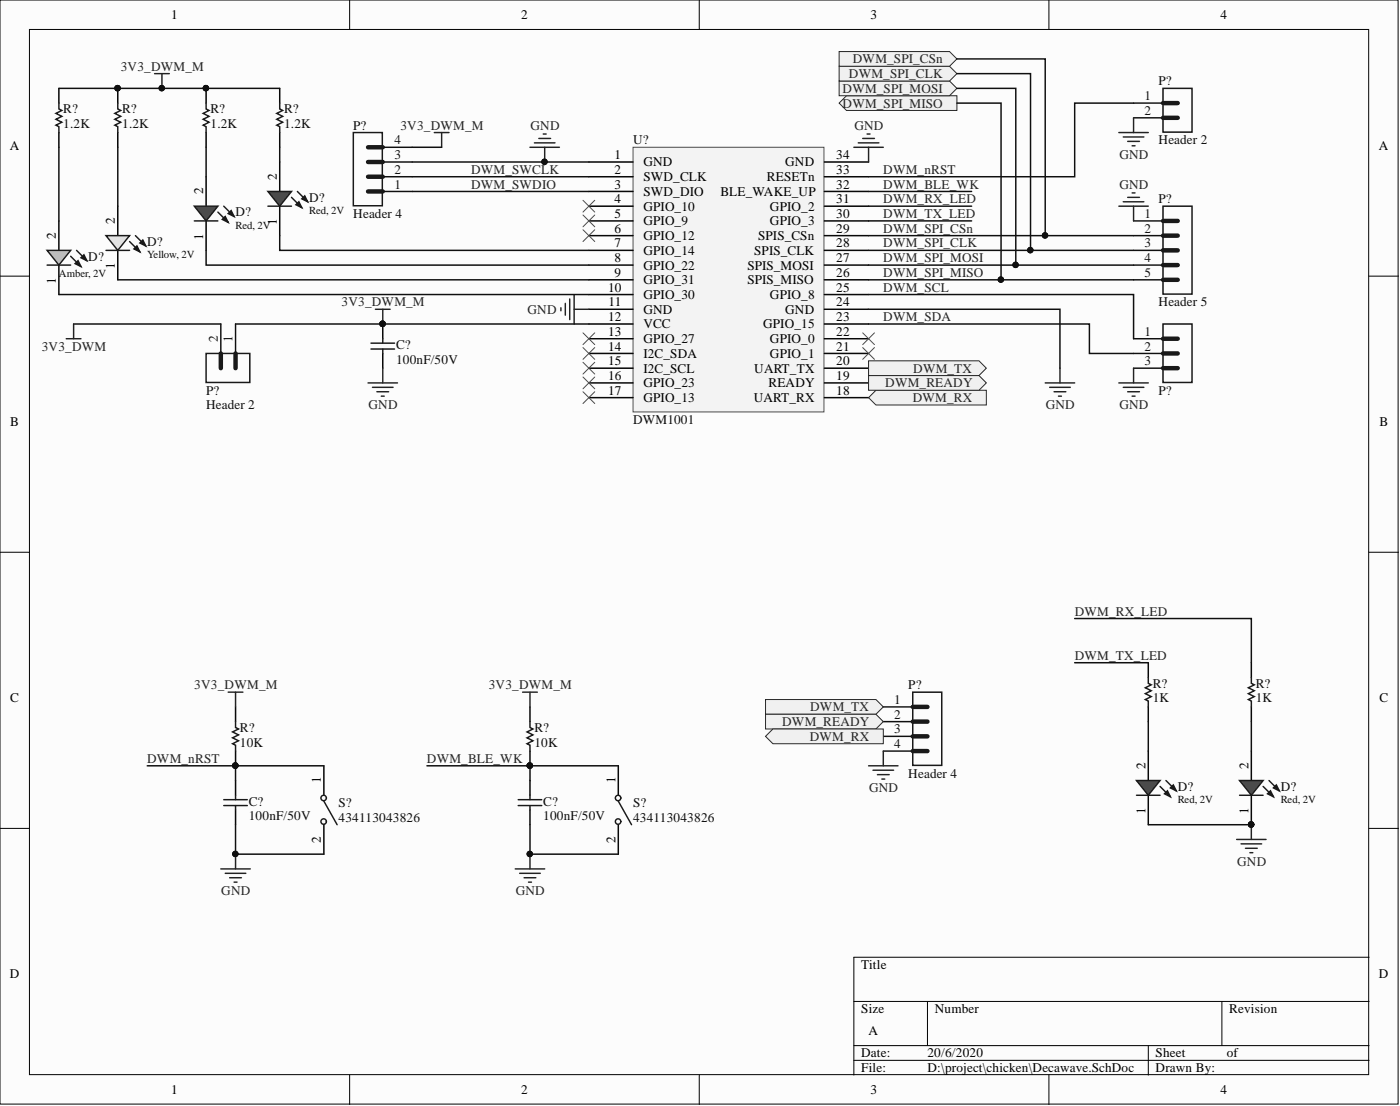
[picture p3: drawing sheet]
<svg xmlns="http://www.w3.org/2000/svg" width="241mm" height="190mm" viewBox="0 0 241 190" stroke-linecap="round" stroke-linejoin="round" font-family="sans-serif">
<g fill="#fcfcfc" stroke="#000" stroke-width=".17">
<path d="M0 0h241v190.2h-241z"/>
<path d="M5.1 5.1h230.8v180h-230.8z"/>
</g>
<g fill="none" stroke="#000" stroke-width=".17">
<path d="M60.3 0v5.1M120.5 0v5.1M180.8 0v5.1M0 47.6h5.1M236 47.6h5.1M0 95.1h5.1M236 95.1h5.1M0 142.7h5.1M236 142.7h5.1M147.2 172.5h88.8M159.9 172.5v7.6M210.6 172.5v7.6"/>
<path d="M236 164.9h-88.8v20.3M60.3 185.2v5M120.5 185.2v5M147.2 180.1h88.8M147.2 182.6h88.8M180.8 185.2v5M197.9 180.1v5.1"/>
</g>
<path d="M109.1 25.4h32.9v45.6h-32.9z" fill="#f3f3f3" stroke="#4c4c4c" stroke-width=".17"/>
<g fill="none" stroke="#000" stroke-width=".25">
<path d="M101.5 27.9h7.6M101.5 30.4h7.6M101.5 33h7.6M101.5 35.5h7.6M101.5 38.1h7.6M142.1 27.9h7.6M142.1 30.4h7.6M142.1 33h7.6M142.1 35.5h7.6M142.1 38.1h7.6M101.5 40.6h7.6M101.5 43.1h7.6"/>
<path d="M101.5 45.7h7.6M101.5 48.2h7.6M101.5 50.7h7.6M101.5 53.3h7.6M101.5 55.8h7.6M101.5 58.3h7.6M142.1 40.6h7.6M142.1 43.1h7.6M142.1 45.7h7.6M142.1 48.2h7.6M142.1 50.7h7.6M142.1 53.3h7.6"/>
<path d="M142.1 55.8h7.6M142.1 58.3h7.6M101.5 60.9h7.6M101.5 63.4h7.6M101.5 66h7.6M101.5 68.5h7.6M142.1 60.9h7.6M142.1 63.4h7.6M142.1 66h7.6M142.1 68.5h7.6"/>
</g>
<path d="M60.9 22.8h5v12.6h-5z" fill="#fcfcfc" stroke="#141414" stroke-width=".25"/>
<path d="M66 33h5M66 30.4h5M66 27.9h5M66 25.4h5" fill="none" stroke="#131313" stroke-width=".25"/>
<path d="M63.4 33h2.6M63.4 30.4h2.6M63.4 27.9h2.6M63.4 25.4h2.6" fill="none" stroke="#141414" stroke-width=".76"/>
<path d="M74.9 22.8h2.5M76.1 22.8v2.6M91.3 25.4h5.1M92.1 24.6h3.6M92.9 23.8h2M93.6 23.1h.5M93.9 25.4v2.5" fill="none" stroke="#262626" stroke-width=".25"/>
<circle cx="93.8" cy="27.9" r=".47" fill="#0e0e0e" stroke="#0e0e0e" stroke-width=".17"/>
<path d="M100.5 34.5l2 2M100.5 37l2 2.1M100.5 39.6l2 2M102.5 34.5l-2 2M102.5 37l-2 2.1M102.5 39.6l-2 2" fill="none" stroke="#4c4c4c" stroke-width=".17"/>
<path d="M48.2 27.9v5.1M48.2 35.5v5.1" fill="none" stroke="#000" stroke-width=".25"/>
<path d="M46.2 33h4l-2 2.5z" fill="#4c4c4c"/>
<path d="M46.2 33h4l-2 2.5zM46.2 35.5h4M50.2 34l1.8 1.8M51.3 33l1.7 1.8" fill="none" stroke="#1c1c1c" stroke-width=".25"/>
<path d="M52 34.2l.5-.5 .5 1.1z" fill="#1c1c1c"/>
<path d="M52 34.2l.5-.5 .5 1.1z" fill="none" stroke="#1c1c1c" stroke-width=".25"/>
<path d="M51 35.3l.5-.5 .5 1z" fill="#1c1c1c"/>
<path d="M51 35.3l.5-.5 .5 1z" fill="none" stroke="#1c1c1c" stroke-width=".25"/>
<path d="M35.5 30.4v5.1M35.5 38.1v5" fill="none" stroke="#000" stroke-width=".25"/>
<path d="M33.5 35.5h4.1l-2.1 2.6z" fill="#4c4c4c"/>
<path d="M33.5 35.5h4.1l-2.1 2.6zM33.5 38.1h4.1M37.6 36.5l1.7 1.8M38.6 35.5l1.7 1.8" fill="none" stroke="#1c1c1c" stroke-width=".25"/>
<path d="M39.3 36.8l.5-.5 .5 1z" fill="#1c1c1c"/>
<path d="M39.3 36.8l.5-.5 .5 1z" fill="none" stroke="#1c1c1c" stroke-width=".25"/>
<path d="M38.3 37.8l.5-.5 .5 1z" fill="#1c1c1c"/>
<path d="M38.3 37.8l.5-.5 .5 1zM22.3 41.6l1.8 1.8M23.3 40.6l1.8 1.8" fill="none" stroke="#1c1c1c" stroke-width=".25"/>
<path d="M20.3 35.5v5.1" fill="none" stroke="#000" stroke-width=".25"/>
<path d="M24.1 41.9l.5-.6 .5 1.1z" fill="#1c1c1c"/>
<path d="M24.1 41.9l.5-.6 .5 1.1z" fill="none" stroke="#1c1c1c" stroke-width=".25"/>
<path d="M23.1 42.9l.5-.5 .5 1z" fill="#1c1c1c"/>
<path d="M23.1 42.9l.5-.5 .5 1z" fill="none" stroke="#1c1c1c" stroke-width=".25"/>
<path d="M10.1 38.1v5M10.1 45.7v5" fill="none" stroke="#000" stroke-width=".25"/>
<path d="M8.1 43.1h4.1l-2.1 2.6z" fill="#bdbdbd"/>
<path d="M8.1 43.1h4.1l-2.1 2.6zM8.1 45.7h4.1M12.2 44.1l1.8 1.8M13.2 43.1l1.8 1.8" fill="none" stroke="#1c1c1c" stroke-width=".25"/>
<path d="M14 44.4l.5-.5 .5 1z" fill="#1c1c1c"/>
<path d="M14 44.4l.5-.5 .5 1z" fill="none" stroke="#1c1c1c" stroke-width=".25"/>
<path d="M12.9 45.4l.5-.5 .6 1z" fill="#1c1c1c"/>
<path d="M10.1 17.8v1l.6 .2-1.1 .5 1.1 .5-1.1 .5 1.1 .6-1.1 .5 .5 .2v1M20.3 17.8v1l.5 .2-1 .5 1 .5-1 .5 1 .6-1 .5 .5 .2v1M35.5 17.8v1l.5 .2-1 .5 1 .5-1 .5 1 .6-1 .5 .5 .2v1M48.2 17.8v1l.5 .2-1 .5 1 .5-1 .5 1 .6-1 .5 .5 .2v1M12.9 45.4l.5-.5 .6 1z" fill="none" stroke="#1c1c1c" stroke-width=".25"/>
<path d="M10.1 15.2v2.6M48.2 15.2v2.6M10.1 22.8v2.6M20.3 22.8v2.6M35.5 22.8v2.6M48.2 22.8v2.6" fill="none" stroke="#000" stroke-width=".25"/>
<path d="M26.6 12.7h2.6M27.9 12.7v2.5M96.7 53v.5M97.4 52.3v2M98.2 51.5v3.5M99 50.7v5.1M99 53.3h2.5" fill="none" stroke="#262626" stroke-width=".25"/>
<circle cx="27.9" cy="15.2" r=".47" fill="#0e0e0e" stroke="#0e0e0e" stroke-width=".17"/>
<path d="M35.5 60.9h7.6v5h-7.6z" fill="#fcfcfc" stroke="#141414" stroke-width=".25"/>
<path d="M38.1 55.8v5.1M40.6 55.8v5.1" fill="none" stroke="#131313" stroke-width=".25"/>
<path d="M38.1 60.9v2.5M40.6 60.9v2.5" fill="none" stroke="#141414" stroke-width=".76"/>
<path d="M66 60.9v2.5" fill="none" stroke="#000" stroke-width=".25"/>
<path d="M63.9 59.1h4.1M63.9 60.1h4.1M66 60.1v.8" fill="none" stroke="#1c1c1c" stroke-width=".25"/>
<path d="M11.4 58.3h2.6M12.7 55.8v2.5M64.7 53.3h2.5M66 53.3v2.5M63.4 66h5.1M64.2 66.7h3.5M65 67.5h2M65.7 68.2h.5M66 63.4v2.6" fill="none" stroke="#262626" stroke-width=".25"/>
<path d="M100.5 57.3l2 2.1M100.5 59.9l2 2M102.5 57.3l-2 2.1M102.5 59.9l-2 2M100.5 62.4l2 2M100.5 64.9l2 2.1M100.5 67.5l2 2M102.5 62.4l-2 2M102.5 64.9l-2 2.1M102.5 67.5l-2 2" fill="none" stroke="#4c4c4c" stroke-width=".17"/>
<g fill="#f0f0f0" stroke="#262626" stroke-width=".17">
<path d="M149.7 68.5l1.3-1.3h19v2.6h-19z" fill-rule="evenodd"/>
<path d="M149.7 64.7h19l1.3 1.3-1.3 1.2h-19z" fill-rule="evenodd"/>
<path d="M149.7 62.1h19l1.3 1.3-1.3 1.3h-19z" fill-rule="evenodd"/>
</g>
<path d="M148.7 59.9l2 2M148.7 57.3l2 2.1M150.7 59.9l-2 2M150.7 57.3l-2 2.1" fill="none" stroke="#4c4c4c" stroke-width=".17"/>
<path d="M200.5 15.2h5v7.6h-5z" fill="#fcfcfc" stroke="#141414" stroke-width=".25"/>
<path d="M195.4 17.8h5.1M195.4 20.3h5.1" fill="none" stroke="#131313" stroke-width=".25"/>
<path d="M200.5 17.8h2.5M200.5 20.3h2.5" fill="none" stroke="#141414" stroke-width=".76"/>
<path d="M200.5 55.8h5v10.1h-5z" fill="#fcfcfc" stroke="#141414" stroke-width=".25"/>
<path d="M195.4 58.3h5.1M195.4 60.9h5.1M195.4 63.4h5.1" fill="none" stroke="#131313" stroke-width=".25"/>
<path d="M200.5 58.3h2.5M200.5 60.9h2.5M200.5 63.4h2.5" fill="none" stroke="#141414" stroke-width=".76"/>
<path d="M200.5 35.5h5v15.2h-5z" fill="#fcfcfc" stroke="#141414" stroke-width=".25"/>
<path d="M195.4 38.1h5.1M195.4 40.6h5.1M195.4 43.1h5.1M195.4 45.7h5.1M195.4 48.2h5.1" fill="none" stroke="#131313" stroke-width=".25"/>
<path d="M200.5 38.1h2.5M200.5 48.2h2.5M200.5 40.6h2.5M200.5 43.1h2.5M200.5 45.7h2.5" fill="none" stroke="#141414" stroke-width=".76"/>
<g fill="none" stroke="#262626" stroke-width=".25">
<path d="M192.8 35.5h5.1M193.6 34.8h3.6M194.4 34h2M195.1 33.2h.5M195.4 35.5v2.6M180.2 66h5M180.9 66.7h3.6M181.7 67.5h2M182.4 68.2h.5M182.7 63.4v2.6M192.8 66h5.1M193.6 66.7h3.6"/>
<path d="M194.4 67.5h2M195.1 68.2h.5M195.4 63.4v2.6"/>
</g>
<g fill="#f0f0f0" stroke="#262626" stroke-width=".17">
<path d="M144.6 17.8l1.3-1.3h19v2.5h-19z" fill-rule="evenodd"/>
<path d="M144.6 14h19.1l1.2 1.2-1.2 1.3h-19.1z" fill-rule="evenodd"/>
<path d="M144.6 11.4h19.1l1.2 1.3-1.2 1.3h-19.1z" fill-rule="evenodd"/>
<path d="M144.6 8.9h19.1l1.2 1.2-1.2 1.3h-19.1z" fill-rule="evenodd"/>
</g>
<g fill="none" stroke="#262626" stroke-width=".25">
<path d="M147.2 25.4h5M147.9 24.6h3.6M148.7 23.8h2M149.5 23.1h.5M149.7 25.4v2.5M192.8 22.8h5.1M193.6 23.6h3.6M194.4 24.4h2M195.1 25.1h.5M195.4 20.3v2.5M39.3 119.2h2.6M40.6 119.2v2.6"/>
<path d="M90.1 119.2h2.5M91.3 119.2v2.6M38.1 149.7h5M38.8 150.4h3.6M39.6 151.2h2M40.3 151.9h.6M40.6 147.1v2.6M88.8 149.7h5.1M89.6 150.4h3.5M90.3 151.2h2.1M91.1 151.9h.5M91.3 147.1v2.6"/>
</g>
<path d="M40.6 121.8v2.5M40.6 134.4v2.6M40.6 139.5v2.6M55.8 131.9v5.1M91.3 121.8v2.5M91.3 134.4v2.6M91.3 139.5v2.6M106.6 131.9v5.1M197.9 129.4v5M197.9 137v5.1M55.8 142.1v5M106.6 142.1v5" fill="none" stroke="#000" stroke-width=".25"/>
<g fill="none" stroke="#1c1c1c" stroke-width=".25">
<path d="M38.6 137.7h4M38.6 138.8h4M40.6 124.3v1l.5 .3-1 .5 1 .5-1 .5 1 .5-1 .5 .5 .3v1M40.6 137v.7M40.6 138.8v.7M55.8 138l2.3 4.1M89.3 137.7h4.1M89.3 138.8h4.1M91.3 124.3v1l.6 .3-1.1 .5 1.1 .5-1.1 .5 1.1 .5-1.1 .5 .5 .3v1M91.3 137v.7M91.3 138.8v.7M106.6 138l2.3 4.1"/>
<circle cx="55.8" cy="137.4" r=".47"/>
<circle cx="106.5" cy="137.4" r=".47"/>
<circle cx="55.8" cy="141.5" r=".47"/>
<circle cx="106.5" cy="141.5" r=".47"/>
</g>
<g fill="#0e0e0e" stroke="#0e0e0e" stroke-width=".17">
<circle cx="40.6" cy="147.1" r=".47"/>
<circle cx="91.3" cy="147.1" r=".47"/>
</g>
<path d="M195.9 134.4h4l-2 2.6z" fill="#4c4c4c"/>
<path d="M195.9 134.4h4l-2 2.6zM195.9 137h4M199.9 135.5l1.8 1.7M201 134.4l1.7 1.8" fill="none" stroke="#1c1c1c" stroke-width=".25"/>
<path d="M201.7 135.7l.5-.5 .5 1z" fill="#1c1c1c"/>
<path d="M201.7 135.7l.5-.5 .5 1z" fill="none" stroke="#1c1c1c" stroke-width=".25"/>
<path d="M200.7 136.7l.5-.5 .5 1z" fill="#1c1c1c"/>
<path d="M200.7 136.7l.5-.5 .5 1z" fill="none" stroke="#1c1c1c" stroke-width=".25"/>
<path d="M215.7 129.4v5" fill="none" stroke="#000" stroke-width=".25"/>
<path d="M213.6 134.4h4.1l-2 2.6z" fill="#4c4c4c"/>
<path d="M213.6 134.4h4.1l-2 2.6zM217.7 135.5l1.8 1.7M218.7 134.4l1.8 1.8" fill="none" stroke="#1c1c1c" stroke-width=".25"/>
<path d="M219.5 135.7l.5-.5 .5 1z" fill="#1c1c1c"/>
<path d="M219.5 135.7l.5-.5 .5 1z" fill="none" stroke="#1c1c1c" stroke-width=".25"/>
<path d="M218.5 136.7l.5-.5 .5 1z" fill="#1c1c1c"/>
<path d="M197.9 116.7v1l.5 .3-1 .5 1 .5-1 .5 1 .5-1 .5 .5 .2v1.1M215.7 116.7v1l.5 .3-1 .5 1 .5-1 .5 1 .5-1 .5 .5 .2v1.1M218.5 136.7l.5-.5 .5 1z" fill="none" stroke="#1c1c1c" stroke-width=".25"/>
<path d="M213.1 144.6h5.1M213.9 145.3h3.6M214.7 146.1h2M215.4 146.9h.5M215.7 142.1v2.5" fill="none" stroke="#262626" stroke-width=".25"/>
<path d="M197.9 114.1v2.6M215.7 114.1v2.6M197.9 121.8v2.5M215.7 121.8v2.5" fill="none" stroke="#000" stroke-width=".25"/>
<path d="M157.3 119.2h5v12.6h-5z" fill="#fcfcfc" stroke="#141414" stroke-width=".25"/>
<path d="M152.2 121.8h5.1M152.2 124.3h5.1M152.2 126.8h5.1M152.2 129.4h5.1" fill="none" stroke="#131313" stroke-width=".25"/>
<path d="M157.3 121.8h2.6M157.3 124.3h2.6M157.3 126.8h2.6M157.3 129.4h2.6" fill="none" stroke="#141414" stroke-width=".76"/>
<g fill="#f0f0f0" stroke="#262626" stroke-width=".17">
<path d="M131.9 120.5h19.1l1.2 1.3-1.2 1.2h-19.1z" fill-rule="evenodd"/>
<path d="M131.9 123h19.1l1.2 1.3-1.2 1.3h-19.1z" fill-rule="evenodd"/>
<path d="M131.9 126.8l1.3-1.2h19v2.5h-19z" fill-rule="evenodd"/>
</g>
<path d="M149.7 131.9h5.1M150.5 132.7h3.5M151.2 133.4h2.1M152 134.2h.5M152.2 129.4v2.5" fill="none" stroke="#262626" stroke-width=".25"/>
<g fill="none" stroke="#0e0e0e" stroke-width=".25">
<path d="M10.1 15.2h38.1M164.9 17.8h7.6v30.4M164.9 15.2h10.2v30.5M164.9 12.7h12.7v30.4M164.9 10.1h15.3v30.5M195.4 17.8h-10.2v12.6h-35.5M10.1 25.4v12.7M20.3 25.4v10.1M35.5 25.4v5M48.2 25.4v2.5M71 27.9h30.5M71 30.4h30.5"/>
<path d="M71 33h30.5M71 25.4h5.1M149.7 33h17.8M149.7 38.1h17.8M149.7 35.5h17.8M10.1 50.7h91.4M12.7 55.8h25.4M20.3 48.2h81.2M35.5 43.1v2.6h66M40.6 55.8h60.9M48.2 40.6v2.5h53.3M149.7 55.8h38.1v5.1h7.6"/>
<path d="M149.7 53.3h33v10.1M149.7 50.7h45.7v7.6M149.7 48.2h45.7M149.7 45.7h45.7M149.7 43.1h45.7M149.7 40.6h45.7M185.2 106.5h30.5v7.6M185.2 114.1h12.7M25.4 131.9h15.2M55.8 131.9h-15.2v2.5M73.6 131.9h17.7M106.6 131.9h-15.3v2.5"/>
<path d="M197.9 124.3v5.1M215.7 124.3v5.1M40.6 142.1v5h15.2M91.3 142.1v5h15.3M197.9 142.1h17.8"/>
</g>
<g fill="#0e0e0e" stroke="#0e0e0e" stroke-width=".17">
<circle cx="93.8" cy="27.9" r=".47"/>
<circle cx="27.9" cy="15.2" r=".47"/>
<circle cx="172.5" cy="48.2" r=".47"/>
<circle cx="175" cy="45.6" r=".47"/>
<circle cx="177.6" cy="43.1" r=".47"/>
<circle cx="180.1" cy="40.5" r=".47"/>
<circle cx="40.6" cy="147.1" r=".47"/>
<circle cx="91.3" cy="147.1" r=".47"/>
</g>
<text font-size="6.4" fill="#1c1c1c" x="19.4" y="46.7">PID?01</text>
<text font-size="6" fill="#0e0e0e" x="214.8" y="140.7">PID?01</text>
<text font-size="3.9" fill="#0e0e0e" x="65.3" y="57.7">PIC?02</text>
<g font-size="3.5" fill="#0e0e0e">
<text x="19.4" y="16.9">PIR?02</text>
<text x="34.6" y="16.9">PIR?02</text>
<text x="39.9" y="131.2">PIR?02</text>
<text x="90.7" y="131.2">PIR?02</text>
</g>
<g font-size="2.3">
<text x="29.5" y="3.3">1</text>
<text x="89.8" y="3.3">2</text>
<text x="150" y="3.3">3</text>
<text x="210.3" y="3.3">4</text>
<text x="1.7" y="25.8">A</text>
<text x="105.9" y="27.4">1</text>
<text x="105.9" y="29.9">2</text>
<text x="110.9" y="28.7">GND</text>
<text x="135.3" y="28.7">GND</text>
<text x="144.1" y="29.9">33</text>
<text x="144.1" y="27.4">34</text>
<text x="237.7" y="25.8">A</text>
<text x="35" y="33.5" transform="rotate(-90 35 33.5)">2</text>
<text x="47.7" y="30.9" transform="rotate(-90 47.7 30.9)">2</text>
<text x="105.9" y="32.5">3</text>
<text x="105.9" y="35">4</text>
<text x="110.9" y="31.2">SWD_CLK</text>
<text x="110.9" y="33.7">SWD_DIO</text>
<text x="124.2" y="33.7">BLE_WAKE_UP</text>
<text x="132.2" y="31.2">RESETn</text>
<text x="144.1" y="35">31</text>
<text x="144.1" y="32.5">32</text>
<text x="9.6" y="41.1" transform="rotate(-90 9.6 41.1)">2</text>
<text x="19.8" y="38.6" transform="rotate(-90 19.8 38.6)">2</text>
<text x="35" y="41.3" transform="rotate(-90 35 41.3)">1</text>
<text x="47.7" y="38.7" transform="rotate(-90 47.7 38.7)">1</text>
<text x="105.9" y="37.5">5</text>
<text x="105.9" y="40.1">6</text>
<text x="110.9" y="36.3">GPIO_10</text>
<text x="110.9" y="38.8">GPIO_9</text>
<text x="110.9" y="41.3">GPIO_12</text>
<text x="130.7" y="41.3">SPIS_CSn</text>
<text x="132.7" y="38.8">GPIO_3</text>
<text x="132.7" y="36.3">GPIO_2</text>
<text x="144.1" y="40.1">29</text>
<text x="144.1" y="37.5">30</text>
<text x="19.8" y="46.3" transform="rotate(-90 19.8 46.3)">1</text>
<text x="105.9" y="42.6">7</text>
<text x="105.9" y="45.2">8</text>
<text x="105.9" y="47.7">9</text>
<text x="110.9" y="43.9">GPIO_14</text>
<text x="110.9" y="46.4">GPIO_22</text>
<text x="128.8" y="46.4">SPIS_MOSI</text>
<text x="130" y="43.9">SPIS_CLK</text>
<text x="144.1" y="47.7">26</text>
<text x="144.1" y="45.2">27</text>
<text x="144.1" y="42.6">28</text>
<text x="9.6" y="48.9" transform="rotate(-90 9.6 48.9)">1</text>
<text x="104.8" y="50.2">10</text>
<text x="104.9" y="52.8">11</text>
<text x="110.9" y="49">GPIO_31</text>
<text x="110.9" y="51.5">GPIO_30</text>
<text x="128.8" y="49">SPIS_MISO</text>
<text x="132.7" y="51.5">GPIO_8</text>
<text x="144.1" y="52.8">24</text>
<text x="144.1" y="50.2">25</text>
<text x="104.8" y="55.3">12</text>
<text x="104.8" y="57.8">13</text>
<text x="110.9" y="54">GND</text>
<text x="110.9" y="56.6">VCC</text>
<text x="110.9" y="59.1">GPIO_27</text>
<text x="131.5" y="56.6">GPIO_15</text>
<text x="132.7" y="59.1">GPIO_0</text>
<text x="135.3" y="54">GND</text>
<text x="144.1" y="57.8">22</text>
<text x="144.1" y="55.3">23</text>
<text x="104.8" y="60.4">14</text>
<text x="104.8" y="62.9">15</text>
<text x="104.8" y="65.4">16</text>
<text x="110.9" y="61.6">I2C_SDA</text>
<text x="110.9" y="64.2">I2C_SCL</text>
<text x="130" y="64.2">UART_TX</text>
<text x="132.7" y="61.6">GPIO_1</text>
<text x="144.1" y="65.4">19</text>
<text x="144.1" y="62.9">20</text>
<text x="144.1" y="60.4">21</text>
<text x="104.8" y="68">17</text>
<text x="110.9" y="66.7">GPIO_23</text>
<text x="110.9" y="69.3">GPIO_13</text>
<text x="129.9" y="69.3">UART_RX</text>
<text x="132.5" y="66.7">READY</text>
<text x="144.1" y="68">18</text>
<text x="1.8" y="73.4">B</text>
<text x="237.8" y="73.4">B</text>
<text x="1.8" y="120.9">C</text>
<text x="237.8" y="120.9">C</text>
<text x="55.3" y="134.9" transform="rotate(-90 55.3 134.9)">1</text>
<text x="106.1" y="134.9" transform="rotate(-90 106.1 134.9)">1</text>
<text x="197.4" y="132.4" transform="rotate(-90 197.4 132.4)">2</text>
<text x="215.2" y="132.4" transform="rotate(-90 215.2 132.4)">2</text>
<text x="197.4" y="140.2" transform="rotate(-90 197.4 140.2)">1</text>
<text x="215.2" y="140.2" transform="rotate(-90 215.2 140.2)">1</text>
<text x="55.3" y="145.3" transform="rotate(-90 55.3 145.3)">2</text>
<text x="106.1" y="145.3" transform="rotate(-90 106.1 145.3)">2</text>
<text x="148.4" y="166.9">Title</text>
<text x="1.7" y="168.5">D</text>
<text x="237.7" y="168.5">D</text>
<text x="148.4" y="174.5">Size</text>
<text x="149.7" y="178.3">A</text>
<text x="161.1" y="174.5">Number</text>
<text x="211.9" y="174.5">Revision</text>
<text x="148.4" y="182.1">Date:</text>
<text x="148.4" y="184.7">File:</text>
<text x="159.9" y="182.1">20/6/2020</text>
<text x="159.9" y="184.7">D:\project\chicken\Decawave.SchDoc</text>
<text x="199.2" y="182.1">Sheet</text>
<text x="199.2" y="184.7">Drawn By:</text>
<text x="211.4" y="182.1">of</text>
<text x="29.5" y="188.5">1</text>
<text x="89.8" y="188.5">2</text>
<text x="150" y="188.5">3</text>
<text x="210.3" y="188.5">4</text>
</g>
<g font-size="2.3" fill="#262626">
<text x="147" y="10.9">DWM_SPI_CSn</text>
<text x="20.8" y="12.2">3V3_DWM_M</text>
<text x="145.2" y="16">DWM_SPI_MOSI</text>
<text x="146.3" y="13.4">DWM_SPI_CLK</text>
<text x="69" y="22.3">3V3_DWM_M</text>
<text x="91.4" y="22.3">GND</text>
<text x="145.2" y="18.5">DWM_SPI_MISO</text>
<text x="147.3" y="22.3">GND</text>
<text x="81.2" y="29.9">DWM_SWCLK</text>
<text x="152.2" y="29.9">DWM_nRST</text>
<text x="192.9" y="27.4">GND</text>
<text x="81.2" y="32.5">DWM_SWDIO</text>
<text x="152.2" y="35">DWM_RX_LED</text>
<text x="152.2" y="32.5">DWM_BLE_WK</text>
<text x="192.9" y="32.5">GND</text>
<text x="152.2" y="40.1">DWM_SPI_CSn</text>
<text x="152.2" y="37.5">DWM_TX_LED</text>
<text x="152.2" y="47.7">DWM_SPI_MISO</text>
<text x="152.2" y="45.2">DWM_SPI_MOSI</text>
<text x="152.2" y="42.6">DWM_SPI_CLK</text>
<text x="58.9" y="52.8">3V3_DWM_M</text>
<text x="152.2" y="50.2">DWM_SCL</text>
<text x="90.9" y="54">GND</text>
<text x="152.2" y="55.3">DWM_SDA</text>
<text x="7.2" y="60.4">3V3_DWM</text>
<text x="157.4" y="64.2">DWM_TX</text>
<text x="63.5" y="70.5">GND</text>
<text x="152.6" y="66.7">DWM_READY</text>
<text x="157.3" y="69.3">DWM_RX</text>
<text x="180.2" y="70.5">GND</text>
<text x="192.9" y="70.5">GND</text>
<text x="185.2" y="106">DWM_RX_LED</text>
<text x="185.2" y="113.6">DWM_TX_LED</text>
<text x="33.5" y="118.7">3V3_DWM_M</text>
<text x="84.2" y="118.7">3V3_DWM_M</text>
<text x="134.8" y="125.1">DWM_READY</text>
<text x="139.6" y="122.5">DWM_TX</text>
<text x="25.4" y="131.4">DWM_nRST</text>
<text x="73.6" y="131.4">DWM_BLE_WK</text>
<text x="139.6" y="127.6">DWM_RX</text>
<text x="149.8" y="136.5">GND</text>
<text x="213.2" y="149.2">GND</text>
<text x="38.1" y="154.2">GND</text>
<text x="88.9" y="154.2">GND</text>
</g>
<g font-size="2.3" fill="#131313">
<text x="197.2" y="17.3">1</text>
<text x="197.2" y="19.8">2</text>
<text x="68" y="29.9">2</text>
<text x="68" y="27.4">3</text>
<text x="68" y="24.9">4</text>
<text x="68" y="32.5">1</text>
<text x="197.2" y="37.5">1</text>
<text x="197.2" y="40.1">2</text>
<text x="197.2" y="42.6">3</text>
<text x="197.2" y="45.2">4</text>
<text x="197.2" y="47.7">5</text>
<text x="37.6" y="58.9" transform="rotate(-90 37.6 58.9)">2</text>
<text x="40.1" y="58.9" transform="rotate(-90 40.1 58.9)">1</text>
<text x="197.2" y="57.8">1</text>
<text x="197.2" y="60.4">2</text>
<text x="197.2" y="62.9">3</text>
<text x="154.1" y="121.3">1</text>
<text x="154.1" y="123.8">2</text>
<text x="154.1" y="126.3">3</text>
<text x="154.1" y="128.9">4</text>
</g>
<g font-size="2.3" fill="#0e0e0e">
<text x="199.7" y="14.7">P?</text>
<text x="10.9" y="22.1">1.2K</text>
<text x="10.9" y="19.5">R?</text>
<text x="21.1" y="22.1">1.2K</text>
<text x="21.1" y="19.5">R?</text>
<text x="36.3" y="22.1">1.2K</text>
<text x="36.3" y="19.5">R?</text>
<text x="49" y="22.1">1.2K</text>
<text x="49" y="19.5">R?</text>
<text x="60.9" y="22.3">P?</text>
<text x="109.1" y="24.9">U?</text>
<text x="199.7" y="24.9">Header 2</text>
<text x="53.3" y="34.8">D?</text>
<text x="199.7" y="35">P?</text>
<text x="40.6" y="37.3">D?</text>
<text x="60.9" y="37.5">Header 4</text>
<text x="15.2" y="44.9">D?</text>
<text x="25.4" y="42.4">D?</text>
<text x="199.7" y="52.8">Header 5</text>
<text x="68.3" y="62.7">100nF/50V</text>
<text x="68.3" y="60.1">C?</text>
<text x="35.5" y="68">P?</text>
<text x="35.5" y="70.5">Header 2</text>
<text x="199.7" y="68">P?</text>
<text x="109.1" y="73.1">DWM1001</text>
<text x="156.6" y="118.7">P?</text>
<text x="198.7" y="118.5">R?</text>
<text x="216.4" y="118.5">R?</text>
<text x="198.7" y="121">1K</text>
<text x="216.4" y="121">1K</text>
<text x="41.4" y="128.6">10K</text>
<text x="41.4" y="126.1">R?</text>
<text x="92.1" y="128.6">10K</text>
<text x="92.1" y="126.1">R?</text>
<text x="156.6" y="133.9">Header 4</text>
<text x="203" y="136.2">D?</text>
<text x="220.8" y="136.2">D?</text>
<text x="42.9" y="141.3">100nF/50V</text>
<text x="42.9" y="138.8">C?</text>
<text x="58.4" y="139">S?</text>
<text x="58.4" y="141.5">434113043826</text>
<text x="93.6" y="141.3">100nF/50V</text>
<text x="93.6" y="138.8">C?</text>
<text x="109.1" y="139">S?</text>
<text x="109.1" y="141.5">434113043826</text>
</g>
<g font-size="1.9" fill="#0e0e0e">
<text x="40.6" y="39.4">Red, 2V</text>
<text x="53.3" y="36.9">Red, 2V</text>
<text x="10.1" y="47.8">Amber, 2V</text>
<text x="25.4" y="44.5">Yellow, 2V</text>
<text x="203" y="138.3">Red, 2V</text>
<text x="220.8" y="138.3">Red, 2V</text>
</g>
</svg>
